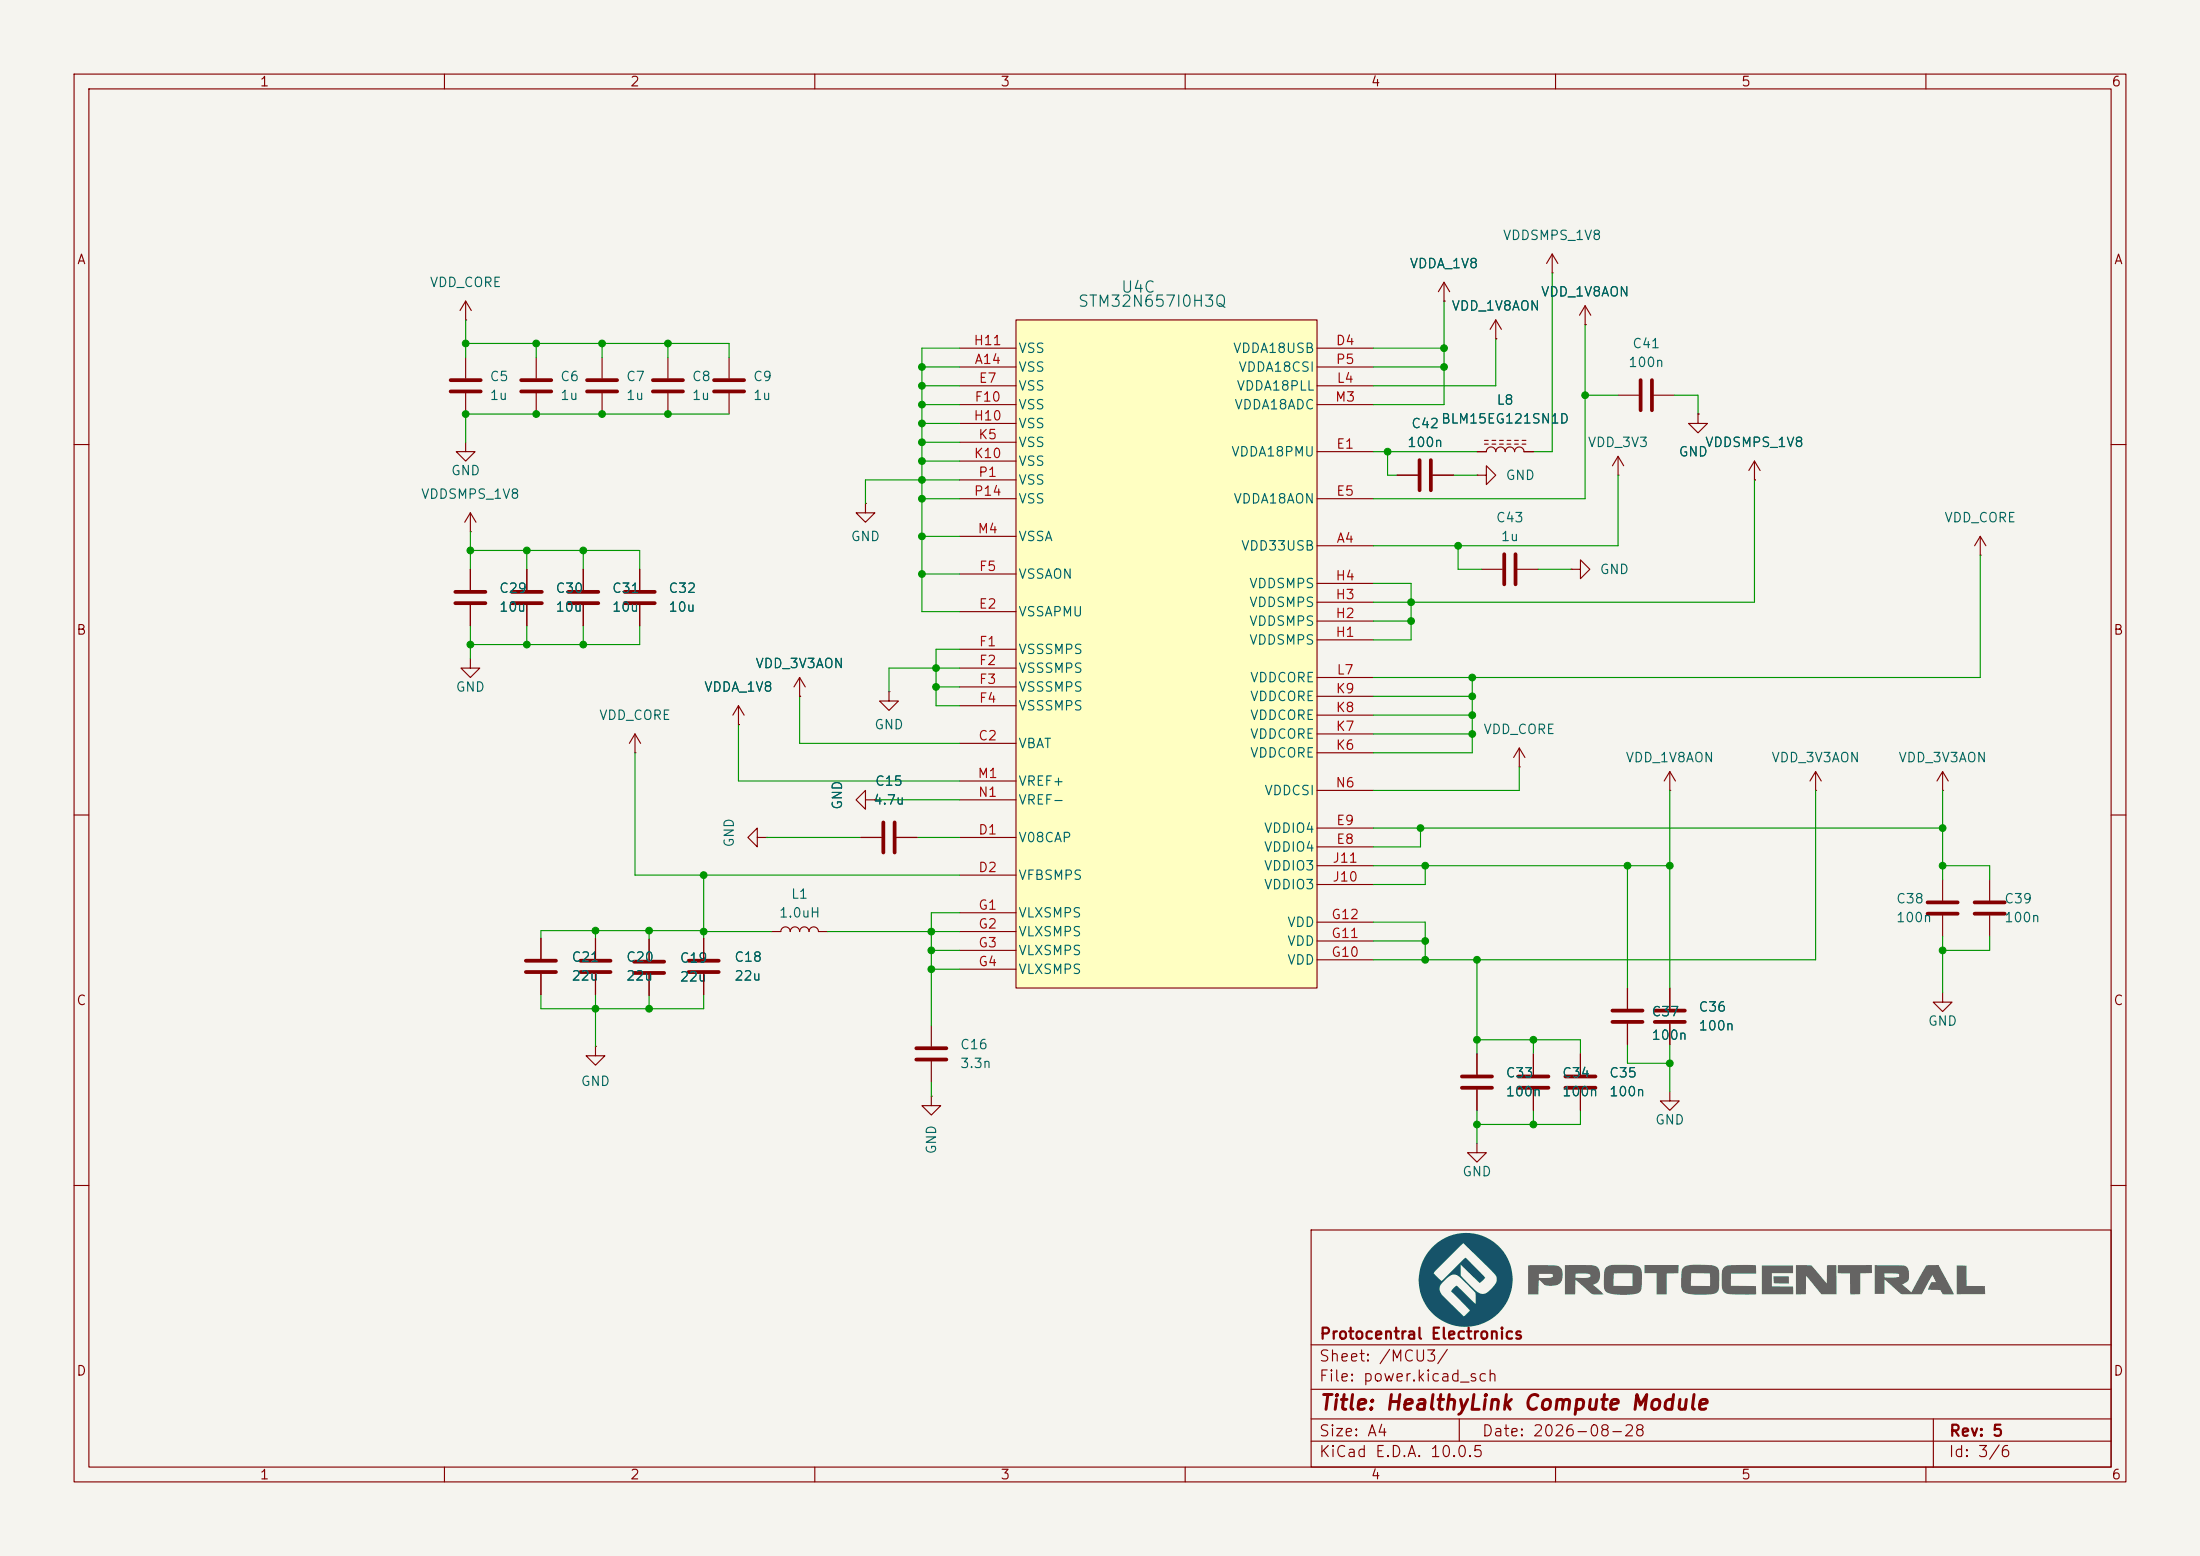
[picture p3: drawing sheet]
<svg xmlns="http://www.w3.org/2000/svg" width="297mm" height="210mm" viewBox="0 0 297 210" stroke-linecap="round" stroke-linejoin="round" font-family="sans-serif">
<path d="M0 0h297v210h-297z" fill="#f5f4ef" stroke="#f5f4ef" stroke-width=".14"/>
<g fill="none" stroke="#840000" stroke-width=".15">
<path d="M10 10h277v190h-277zM12 12h273v186h-273zM60 10v2M110 10v2M160 10v2M210 10v2M260 10v2M10 60h2M78.7 76.8v2.8M267.3 74.9h.1M267.3 72.4l.8 1.3M267.3 72.4l-.7 1.3"/>
<path d="M267.3 72.4v2.5M285 60h2M78.7 81.7v2.8M99.7 97.8h.1M99.7 95.3l-.8 1.2M99.7 95.3l.8 1.2M99.7 95.3v2.5M107.9 94h.1M107.9 91.4l-.7 1.3M107.9 91.4l.8 1.3M107.9 91.4v2.6M120 93.3v1.3h1.3l-1.3 1.3-1.3-1.3h1.3"/>
<path d="M120 93.3h.1M10 110h2M102.2 113v-1.2l-1.2 1.2 1.2 1.3v-1.3h1.3M103.5 113h.1M116.2 113h2.8M121 113h2.8M262.3 106.7h.1M262.3 104.1l-.8 1.3M262.3 104.1l.7 1.3M262.3 104.1v2.6M285 110h2M95 126.6v2.8"/>
<path d="M95 131.4v2.8M104.1 125.7h1.3a.64 .64 0 0 1 .6-.6 .64 .64 0 0 1 .7 .6 .64 .64 0 0 1 .6-.6 .64 .64 0 0 1 .6 .6 .64 .64 0 0 1 .7-.6 .64 .64 0 0 1 .6 .6 .64 .64 0 0 1 .7-.6 .64 .64 0 0 1 .6 .6h1.3M125.7 138.4v2.8M225.4 133.4v2.7M225.4 138.2v2.8M262.3 134v1.3h1.2l-1.2 1.2-1.3-1.2h1.3M125.7 148v1.2h1.3l-1.3 1.3-1.2-1.3h1.2M125.7 148h.1M125.7 143.3v2.8M10 160h2M177 166h108v32h-108zM285 160h2"/>
<path d="M60 198v2M110 198v2M160 198v2M177 194.5h108M177 191.5h108M177 187.5h108M177 181.5h108M197 191.5v3M210 198v2M260 198v2M261 191.5v6.5"/>
</g>
<path d="M76.7 79.9h4.1M76.7 81.4h4.1M119.3 111v4.1M120.8 111v4.1M93 131.2h4M93 129.7h4M223.4 136.4h4.1M223.4 137.9h4.1M123.7 143h4.1M123.7 141.5h4.1" fill="none" stroke="#840000" stroke-width=".51"/>
<path d="M193.3 168.4a6.3 6.3 0 0 1 8.4-.6 6.3 6.3 0 0 1 1.6 8.3 6.3 6.3 0 0 1-8.2 2.4 6.2 6.2 0 0 1-3.5-4.5h2.7a3.5 3.5 0 0 0 1.4 1.8l1.9 1.9 .8-.8-2.5-2.6 .3-.4a.52 .52 0 0 1 .5-.3l2.5 2.3a2.67 2.67 0 0 0-.1-1.5l-1.8-1.8a1.17 1.17 0 0 0-1.9-.1l-.2 .2a1.73 1.73 0 0 0-.9 1.3h-2.7l-.1-1.2 .1-1h2l1 1.1 3.3-3.2 2.3 2.4a.35 .35 0 0 1 .3 .4l-.8 .7-2.5-2.5v1.2a.79 .79 0 0 0 .5 .8l1.3 1.3a1.32 1.32 0 0 0 2.3 0l.1-.2a1.3 1.3 0 0 0 .5-1.7l-4.4-4.3-3.9 4h-2a6.2 6.2 0 0 1 1.7-3.4z" fill="#165369"/>
<g fill="#656463">
<path d="M206.3 170.8h.8a13.8 13.8 0 0 1 3.4 .1 1.63 1.63 0 0 1-.2 2.5 1.95 1.95 0 0 1-2.4-.5l-.1-.2-.1 2h-1.4v-2.2h2.9a.36 .36 0 0 0 .4-.5l-1.8-.1-.1 .1v.5h-1.4z"/>
<path d="M211.3 170.8l.7-.1a15 15 0 0 1 3.5 .2 1.52 1.52 0 0 1-.1 2.3l-.4 .2 1.5 1.3h-.9a1.32 1.32 0 0 1-1.3-.6l-1.6-1.4-.1 2h-1.3v-2.3l2.5 .1a1.1 1.1 0 0 0 .9-.2v-.1a.45 .45 0 0 0-.5-.3h-1.5v.5h-1.4z"/>
<path d="M216.9 171a3.7 3.7 0 0 1 2.2-.3h.7a2.3 2.3 0 0 1 1.7 .5 6.4 6.4 0 0 1-.1 3.1 3.2 3.2 0 0 1-2.2 .5l-.8-.1a2.15 2.15 0 0 1-1.8-.6l-.1-.6 3.9 .1v-1.7h-2.5l-.1 1.6h-1.3v-1.5a1.25 1.25 0 0 1 .4-1z"/>
<path d="M222 170.7h4.6v1.1l-1.6 .1v2.8h-1.4v-2.9h-1.6z"/>
<path d="M227.2 171.1a3.3 3.3 0 0 1 2.2-.4h1.3a1.16 1.16 0 0 1 1.4 .8v.3a5.4 5.4 0 0 1-.2 2.5 4.3 4.3 0 0 1-2.7 .4h-.6a1.47 1.47 0 0 1-1.6-.8v-.4l3.8 .1v-1.7l-2.5-.1v1.7h-1.3v-1.7z"/>
<path d="M232.8 171a4.4 4.4 0 0 1 2.3-.3l1.9 .1 .1 1.1h-3.4v1.6l3.3 .1 .1 1.1h-.6a13.8 13.8 0 0 1-3.6-.2 1.46 1.46 0 0 1-.5-1.5v-1.1a1.22 1.22 0 0 1 .4-.9z"/>
<path d="M239.4 172.3h2.1v.9h-.3a4 4 0 0 1-1.7-.1z"/>
<path d="M237.9 170.8h4.2v1h-2.9v1.8h2.9v1.1h-4.2z"/>
<path d="M242.5 170.8h1.6a.53 .53 0 0 1 .7 .3l1.8 2.1v-2.4h1.3v3.9h-2l-2.1-2.5v2.5h-1.3z"/>
<path d="M248.1 170.8l4.6-.1v1.1l-1.6 .1v2.8h-1.3v-2.8l-1.7-.1z"/>
<path d="M253.1 170.8h3.4a.98 .98 0 0 1 1.2 1.2 1.15 1.15 0 0 1-.9 1.4l1.2 1 2.1-3.6 1.6-.1 2.1 4h-1.5l-.2-.4a.34 .34 0 0 0-.5-.2h-1.3l.4-1 .6-.1-.4-.9-1.4 2.6h-2.8l-2.3-2v1.9h-1.3v-2.7h1.3v.5h1.4a.4 .4 0 0 0 .4 0 .4 .4 0 0 0 .2-.4l-.8-.1h-2.5z"/>
<path d="M264.2 170.8h1.3v2.8h2.5v1.1h-3.8z"/>
</g>
<g fill="none" stroke="#840000" stroke-width=".15">
<path d="M205.1 103.5h.1M205.1 101l.8 1.2M205.1 101l-.8 1.2M205.1 101v2.5M225.4 106.7h.1M225.4 104.1l-.7 1.3M225.4 104.1l.8 1.3M225.4 104.1v2.6M245.1 106.7h.1M245.1 104.1l-.8 1.3M245.1 104.1l.8 1.3M245.1 104.1v2.6"/>
<path d="M262.3 118.7v2.8M268.6 118.7v2.8M219.7 133.4v2.7M219.7 138.2v2.8M262.3 123.6v2.8M268.6 123.6v2.8M199.4 154.3v1.3h1.3l-1.3 1.2-1.3-1.2h1.3M199.4 142.2v2.8M199.4 147.1v2.8M207 142.2v2.8M207 147.1v2.8M213.4 142.2v2.8"/>
<path d="M213.4 147.1v2.8M225.4 147.3v1.3h1.3l-1.3 1.3-1.2-1.3h1.2"/>
</g>
<path d="M217.7 136.4h4M217.7 137.9h4M260.2 121.8h4.1M260.2 123.3h4.1M266.6 121.8h4M266.6 123.3h4M197.4 145.3h4M197.4 146.8h4M205 145.3h4M205 146.8h4M211.3 145.3h4.1M211.3 146.8h4.1" fill="none" stroke="#840000" stroke-width=".51"/>
<path d="M137.2 43.2h40.6v90.2h-40.6z" fill="#ffffc2"/>
<g fill="none" stroke="#840000" stroke-width=".15">
<path d="M194.9 38.1l-.7 1.3M194.9 38.1l.8 1.3M194.9 38.1v2.5M209.5 36.8h.1M209.5 34.3l-.7 1.3M209.5 34.3l.8 1.3M209.5 34.3v2.5M62.9 59.7v1.3h1.2l-1.2 1.2-1.3-1.2h1.3M62.9 43.2h.1M62.9 40.6v2.6M62.9 48.3v2.8M62.9 53.1v2.8"/>
<path d="M62.9 40.6l.7 1.3M62.9 40.6l-.8 1.3M72.4 48.3v2.8M72.4 53.1v2.8M81.3 48.3v2.8M81.3 53.1v2.8M90.2 48.3v2.8M90.2 53.1v2.8M98.4 48.3v2.8M98.4 53.1v2.8M129.5 49.5h7.7M129.5 47h7.7"/>
<path d="M129.5 52.1h7.7M129.5 54.6h7.7M129.5 57.2h7.7M129.5 59.7h7.7M137.2 43.2h40.6v90.2h-40.6zM177.8 49.5h7.6M177.8 47h7.6M177.8 52.1h7.6M177.8 54.6h7.6M194.9 40.6h.1M200.4 59.9h.5M200.4 59.4h.5"/>
<path d="M201.4 59.9h.5M201.4 59.4h.5M201.9 45.7h.1M201.9 43.2l-.7 1.3M201.9 43.2l.8 1.3M201.9 43.2v2.5M202.4 59.9h.5M202.4 59.4h.5M203.5 59.9h.5M203.5 59.4h.5M204.5 59.9h.5M204.5 59.4h.5"/>
<path d="M205.5 59.9h.5M205.5 59.4h.5M214 43.8h.1M214 41.3l-.8 1.2M214 41.3l.8 1.2M214 41.3v2.5M218.4 53.3h2.8M223.3 53.3h2.8M229.2 55.9v1.3h1.3l-1.3 1.2-1.2-1.2h1.2M229.2 55.9h.1M63.5 71.8h.1M63.5 69.2l-.8 1.3"/>
<path d="M63.5 69.2l.8 1.3M63.5 69.2v2.6M63.5 76.8v2.8M71.1 76.8v2.8M78.7 76.8v2.8M86.4 76.8v2.8M116.8 67.9v1.3h1.3l-1.3 1.3-1.2-1.3h1.2M116.8 67.9h.1M129.5 67.3h7.7M129.5 77.5h7.7M129.5 62.2h7.7M129.5 72.4h7.7"/>
<path d="M129.5 64.8h7.7M177.8 73.7h7.6M177.8 61h7.6M177.8 67.3h7.6M177.8 78.7h7.6M188.6 64.1h2.8M193.4 64.1h2.8M199.4 64.1h1.3v-1.2l1.2 1.2-1.2 1.3v-1.3M199.4 64.1h.1M199.4 61h1.3a.64 .64 0 0 1 .6-.7 .64 .64 0 0 1 .6 .7 .64 .64 0 0 1 .7-.7 .64 .64 0 0 1 .6 .7 .64 .64 0 0 1 .6-.7 .64 .64 0 0 1 .7 .7 .64 .64 0 0 1 .6-.7 .64 .64 0 0 1 .6 .7h1.3M200 76.8h2.8M204.9 76.8h2.7"/>
<path d="M212.1 76.8h1.3v-1.2l1.2 1.2-1.2 1.3v-1.3M212.1 76.8h.1M218.4 64.1h.1M218.4 61.6l-.7 1.3M218.4 61.6l.8 1.3M218.4 61.6v2.5M236.9 64.8h.1M236.9 62.2l-.8 1.3M236.9 62.2l.7 1.3M236.9 62.2v2.6M63.5 88.9v1.3h1.3l-1.3 1.2-1.3-1.2h1.3M63.5 81.7v2.8"/>
<path d="M71.1 81.7v2.8M78.7 81.7v2.8M85.7 99.1l.8 1.2M85.7 99.1l-.7 1.2M85.7 99.1v2.5M86.4 81.7v2.8M99.7 97.8h.1M107.9 94h.1M129.5 82.6h7.7M129.5 87.6h7.7M129.5 90.2h7.7M129.5 92.7h7.7"/>
<path d="M129.5 95.3h7.7M177.8 86.4h7.6M177.8 83.8h7.6M177.8 81.3h7.6M177.8 99.1h7.6M177.8 96.5h7.6M177.8 94h7.6M177.8 91.4h7.6M85.7 101.6h.1M116.2 113h2.8M116.8 108v-1.3l-1.2 1.3 1.2 1.2v-1.2h1.3M118.1 108h.1"/>
<path d="M121 113h2.8M129.5 100.3h7.7M129.5 113h7.7M129.5 118.1h7.7M129.5 105.4h7.7M129.5 108h7.7M177.8 114.3h7.6M177.8 111.8h7.6M177.8 119.4h7.6M177.8 116.8h7.6M177.8 101.6h7.6M177.8 106.7h7.6"/>
<path d="M73 126.6v2.8M73 131.4v2.8M80.4 126.6v2.8M80.4 131.4v2.8M87.6 126.7v2.8M87.6 131.6v2.8M95 126.6v2.8M95 131.4v2.8M129.5 123.2h7.7M129.5 125.7h7.7M129.5 128.3h7.7M129.5 130.8h7.7"/>
<path d="M177.8 129.5h7.6M177.8 127h7.6M177.8 124.5h7.6M219.7 133.4v2.7M219.7 138.2v2.8M225.4 133.4v2.7M225.4 138.2v2.8M80.4 141.2v1.3h1.3l-1.3 1.3-1.3-1.3h1.3M80.4 141.2h.1M199.4 142.2v2.8M199.4 147.1v2.8M207 142.2v2.8"/>
<path d="M207 147.1v2.8M213.4 142.2v2.8M213.4 147.1v2.8"/>
</g>
<g fill="none" stroke="#840000" stroke-width=".51">
<path d="M60.8 51.3h4.1M60.8 52.8h4.1M70.4 51.3h4M70.4 52.8h4M79.2 51.3h4.1M79.2 52.8h4.1M88.1 51.3h4.1M88.1 52.8h4.1M96.4 51.3h4.1M96.4 52.8h4.1M221.5 51.3v4.1M223 51.3v4.1"/>
<path d="M61.5 79.9h4M69.1 79.9h4.1M84.3 79.9h4.1M191.6 62.1v4.1M193.2 62.1v4.1M203.1 74.8v4.1M204.6 74.8v4.1M61.5 81.4h4M69.1 81.4h4.1M84.3 81.4h4.1M71 131.2h4.1M71 129.7h4.1"/>
<path d="M78.4 131.2h4M78.4 129.7h4M85.6 131.3h4.1M85.6 129.8h4.1"/>
</g>
<g fill="none" stroke="#009600" stroke-width=".15">
<path d="M209.5 36.8v24.2h-2.5M62.9 43.2v5.1M62.9 46.4h35.5v1.9M72.4 46.4v1.9M81.3 46.4v1.9M90.2 46.4v1.9M98.4 55.9h-35.5v3.8M124.5 54.6h5M124.5 52.1h5M124.5 49.5h5M124.5 59.7h5M124.5 57.2h5"/>
<path d="M129.5 47h-5v35.6h5M185.4 47h9.5M185.4 49.5h9.5M194.9 40.6v14h-9.5M201.9 45.7v6.4h-16.5M214 43.8v23.5h-28.6M214 53.3h4.4M226.1 53.3h3.1v2.6M63.5 74.3h22.9v2.5M63.5 71.8v5M71.1 74.3v2.5M78.7 74.3v2.5"/>
<path d="M124.5 67.3h5M124.5 77.5h5M124.5 72.4h5M124.5 62.2h5M129.5 64.8h-12.7v3.1M185.4 78.7h5.1v7.7h-5.1M185.4 61h14M187.3 61v3.1h1.3M196.2 64.1h3.2M196.8 73.7v3.1h3.2M207.6 76.8h4.5M218.4 64.1v9.6h-33"/>
<path d="M236.9 64.8v16.5h-51.5M267.3 74.9v16.5h-81.9M63.5 84.5v4.4M71.1 84.5v2.5M78.7 84.5v2.5M86.4 84.5v2.5h-22.9M99.7 97.8v7.6h29.8M107.9 94v6.3h21.6M126.4 92.7h3.1M129.5 87.6h-3.1v7.7h3.1M129.5 90.2h-9.5v3.1M185.4 83.8h5.1"/>
<path d="M185.4 96.5h13.4M185.4 94h13.4M185.4 99.1h13.4M198.8 91.4v10.2h-13.4M85.7 101.6v16.5h43.8M95 118.1v8.5M103.5 113h12.7M118.1 108h11.4M123.8 113h5.7M185.4 116.8h40M185.4 111.8h76.9M191.8 111.8v2.5h-6.4"/>
<path d="M192.4 116.8v2.6h-7M205.1 103.5v3.2h-19.7M219.7 116.8v16.6M225.4 106.7v26.7M245.1 106.7v22.8h-59.7M262.3 116.8h6.3v1.9M262.3 106.7v12M73 134.2v1.9h22v-1.9M80.4 125.6v1M80.4 134.2v7M87.6 125.6v1.1M87.6 134.4v1.7"/>
<path d="M95 125.6h-22v1M95 125.7h9.1M111.8 125.7h17.7M125.7 130.8h3.8M125.7 128.3h3.8M129.5 123.2h-3.8v15.2M185.4 124.5h7v5M185.4 127h7M199.4 129.5v12.7M262.3 126.4v7.6M268.6 126.4v1.9h-6.3M125.7 146.1v1.9"/>
<path d="M199.4 140.3h14v1.9M199.4 149.9v4.4M207 140.3v1.9M207 149.9v1.9M213.4 149.9v1.9h-14M219.7 141v2.5h5.7M225.4 141v6.3"/>
</g>
<g fill="#009600" stroke="#009600" stroke-width=".14">
<circle cx="225.4" cy="116.8" r=".46"/>
<circle cx="219.7" cy="116.8" r=".46"/>
<circle cx="262.3" cy="128.3" r=".46"/>
<circle cx="262.3" cy="111.8" r=".46"/>
<circle cx="262.3" cy="116.8" r=".46"/>
<circle cx="72.4" cy="46.4" r=".46"/>
<circle cx="81.3" cy="46.4" r=".46"/>
<circle cx="72.4" cy="55.9" r=".46"/>
<circle cx="81.3" cy="55.9" r=".46"/>
<circle cx="63.5" cy="74.3" r=".46"/>
<circle cx="62.9" cy="55.9" r=".46"/>
<circle cx="71.1" cy="74.3" r=".46"/>
<circle cx="78.7" cy="74.3" r=".46"/>
<circle cx="71.1" cy="87" r=".46"/>
<circle cx="63.5" cy="87" r=".46"/>
<circle cx="62.9" cy="46.4" r=".46"/>
<circle cx="78.7" cy="87" r=".46"/>
<circle cx="95" cy="118.1" r=".46"/>
<circle cx="80.4" cy="125.6" r=".46"/>
<circle cx="87.6" cy="125.6" r=".46"/>
<circle cx="80.4" cy="136.1" r=".46"/>
<circle cx="87.6" cy="136.1" r=".46"/>
<circle cx="194.9" cy="49.5" r=".46"/>
<circle cx="214" cy="53.3" r=".46"/>
<circle cx="196.8" cy="73.7" r=".46"/>
<circle cx="194.9" cy="47" r=".46"/>
<circle cx="90.2" cy="55.9" r=".46"/>
<circle cx="90.2" cy="46.4" r=".46"/>
<circle cx="124.5" cy="62.2" r=".46"/>
<circle cx="124.5" cy="64.8" r=".46"/>
<circle cx="124.5" cy="67.3" r=".46"/>
<circle cx="124.5" cy="59.7" r=".46"/>
<circle cx="124.5" cy="57.2" r=".46"/>
<circle cx="124.5" cy="52.1" r=".46"/>
<circle cx="124.5" cy="54.6" r=".46"/>
<circle cx="124.5" cy="72.4" r=".46"/>
<circle cx="124.5" cy="77.5" r=".46"/>
<circle cx="124.5" cy="49.5" r=".46"/>
<circle cx="191.8" cy="111.8" r=".46"/>
<circle cx="192.4" cy="116.8" r=".46"/>
<circle cx="187.3" cy="61" r=".46"/>
<circle cx="190.5" cy="83.8" r=".46"/>
<circle cx="190.5" cy="81.3" r=".46"/>
<circle cx="198.8" cy="91.4" r=".46"/>
<circle cx="198.8" cy="94" r=".46"/>
<circle cx="198.8" cy="96.5" r=".46"/>
<circle cx="198.8" cy="99.1" r=".46"/>
<circle cx="199.4" cy="151.8" r=".46"/>
<circle cx="192.4" cy="127" r=".46"/>
<circle cx="192.4" cy="129.5" r=".46"/>
<circle cx="199.4" cy="129.5" r=".46"/>
<circle cx="199.4" cy="140.3" r=".46"/>
<circle cx="207" cy="140.3" r=".46"/>
<circle cx="207" cy="151.8" r=".46"/>
<circle cx="225.4" cy="143.5" r=".46"/>
<circle cx="125.7" cy="125.7" r=".46"/>
<circle cx="125.7" cy="130.8" r=".46"/>
<circle cx="125.7" cy="128.3" r=".46"/>
<circle cx="95" cy="125.7" r=".46"/>
<circle cx="126.4" cy="92.7" r=".46"/>
<circle cx="126.4" cy="90.2" r=".46"/>
</g>
<text font-size="2" fill="#840000" x="178" y="190.8">Title: HealthyLink Compute Module</text>
<g font-size="1.5" fill="#006464">
<text x="145.4" y="41.8">STM32N657I0H3Q</text>
<text x="151.2" y="39.9">U4C</text>
</g>
<g font-size="1.5" fill="#840000">
<text x="178" y="184.1">Sheet: /MCU3/</text>
<text x="178" y="181.1">Protocentral Electronics</text>
<text x="178" y="186.8">File: power.kicad_sch</text>
<text x="178" y="197">KiCad E.D.A. 10.0.5</text>
<text x="178" y="194.2">Size: A4</text>
<text x="200" y="194.2">Date: 2026-08-28</text>
<text x="263" y="197">Id: 3/6</text>
<text x="263" y="194.2">Rev: 5</text>
</g>
<g font-size="1.3" fill="#840000">
<text x="35" y="12">1</text>
<text x="85" y="12">2</text>
<text x="135" y="12">3</text>
<text x="185" y="12">4</text>
<text x="235" y="12">5</text>
<text x="285" y="12">6</text>
<text x="10.3" y="36">A</text>
<text x="285.3" y="36">A</text>
<text x="10.2" y="86">B</text>
<text x="285.2" y="86">B</text>
<text x="10.2" y="136">C</text>
<text x="285.2" y="136">C</text>
<text x="10.2" y="186">D</text>
<text x="285.2" y="186">D</text>
<text x="35" y="200">1</text>
<text x="85" y="200">2</text>
<text x="135" y="200">3</text>
<text x="185" y="200">4</text>
<text x="235" y="200">5</text>
<text x="285" y="200">6</text>
</g>
<g font-size="1.3" fill="#006464">
<text x="202.8" y="32.7">VDDSMPS_1V8</text>
<text x="57.9" y="39.1">VDD_CORE</text>
<text x="190.2" y="36.5">VDDA_1V8</text>
<text x="207.9" y="40.3">VDD_1V8AON</text>
<text x="137.4" y="48">VSS</text>
<text x="166.4" y="48">VDDA18USB</text>
<text x="195.9" y="42.2">VDD_1V8AON</text>
<text x="220.3" y="47.3">C41</text>
<text x="66" y="51.8">C5</text>
<text x="75.5" y="51.8">C6</text>
<text x="84.4" y="51.8">C7</text>
<text x="93.3" y="51.8">C8</text>
<text x="101.6" y="51.8">C9</text>
<text x="137.4" y="50.5">VSS</text>
<text x="137.4" y="53">VSS</text>
<text x="166.9" y="53">VDDA18PLL</text>
<text x="167.1" y="50.5">VDDA18CSI</text>
<text x="219.7" y="49.9">100n</text>
<text x="66" y="54.3">1u</text>
<text x="75.5" y="54.3">1u</text>
<text x="84.4" y="54.3">1u</text>
<text x="93.3" y="54.3">1u</text>
<text x="101.6" y="54.3">1u</text>
<text x="137.4" y="55.6">VSS</text>
<text x="137.4" y="58.1">VSS</text>
<text x="166.6" y="55.6">VDDA18ADC</text>
<text x="190.4" y="58.1">C42</text>
<text x="194.5" y="57.5">BLM15EG121SN1D</text>
<text x="202" y="54.9">L8</text>
<text x="60.8" y="64.5">GND</text>
<text x="137.4" y="60.7">VSS</text>
<text x="137.4" y="63.2">VSS</text>
<text x="137.4" y="65.7">VSS</text>
<text x="166.1" y="61.9">VDDA18PMU</text>
<text x="189.9" y="60.7">100n</text>
<text x="203.2" y="65.1">GND</text>
<text x="214.3" y="60.7">VDD_3V3</text>
<text x="226.5" y="61.9">GND</text>
<text x="230.1" y="60.7">VDDSMPS_1V8</text>
<text x="56.8" y="67.6">VDDSMPS_1V8</text>
<text x="137.4" y="68.3">VSS</text>
<text x="166.4" y="68.3">VDDA18AON</text>
<text x="201.9" y="70.8">C43</text>
<text x="262.4" y="70.8">VDD_CORE</text>
<text x="114.8" y="73.4">GND</text>
<text x="137.4" y="73.4">VSSA</text>
<text x="167.5" y="74.6">VDD33USB</text>
<text x="202.5" y="73.4">1u</text>
<text x="215.9" y="77.8">GND</text>
<text x="67.3" y="80.3">C29</text>
<text x="67.3" y="82.9">10u</text>
<text x="74.9" y="80.3">C30</text>
<text x="74.9" y="82.9">10u</text>
<text x="82.5" y="80.3">C31</text>
<text x="82.5" y="82.9">10u</text>
<text x="90.2" y="80.3">C32</text>
<text x="90.2" y="82.9">10u</text>
<text x="137.4" y="83.5">VSSAPMU</text>
<text x="137.4" y="78.4">VSSAON</text>
<text x="168.5" y="82.2">VDDSMPS</text>
<text x="168.5" y="79.7">VDDSMPS</text>
<text x="137.4" y="88.6">VSSSMPS</text>
<text x="168.5" y="87.3">VDDSMPS</text>
<text x="168.5" y="84.8">VDDSMPS</text>
<text x="61.4" y="93.7">GND</text>
<text x="95" y="93.7">VDDA_1V8</text>
<text x="101.9" y="90.5">VDD_3V3AON</text>
<text x="137.4" y="91.1">VSSSMPS</text>
<text x="137.4" y="93.7">VSSSMPS</text>
<text x="168.7" y="94.9">VDDCORE</text>
<text x="168.7" y="92.4">VDDCORE</text>
<text x="80.8" y="97.5">VDD_CORE</text>
<text x="118" y="98.8">GND</text>
<text x="137.4" y="101.3">VBAT</text>
<text x="137.4" y="96.2">VSSSMPS</text>
<text x="168.7" y="100">VDDCORE</text>
<text x="168.7" y="97.5">VDDCORE</text>
<text x="200.2" y="99.4">VDD_CORE</text>
<text x="118" y="106.4">C15</text>
<text x="137.4" y="106.4">VREF+</text>
<text x="168.7" y="102.6">VDDCORE</text>
<text x="170.6" y="107.6">VDDCSI</text>
<text x="219.4" y="103.2">VDD_1V8AON</text>
<text x="239.1" y="103.2">VDD_3V3AON</text>
<text x="256.2" y="103.2">VDD_3V3AON</text>
<text x="114" y="109.4" transform="rotate(-90 114 109.4)">GND</text>
<text x="117.8" y="108.9">4.7u</text>
<text x="137.4" y="114">V08CAP</text>
<text x="137.4" y="108.9">VREF-</text>
<text x="170.5" y="112.7">VDDIO4</text>
<text x="99.4" y="114.5" transform="rotate(-90 99.4 114.5)">GND</text>
<text x="137.4" y="119.1">VFBSMPS</text>
<text x="170.5" y="115.3">VDDIO4</text>
<text x="170.5" y="117.8">VDDIO3</text>
<text x="105.1" y="124.2">1.0uH</text>
<text x="106.7" y="121.6">L1</text>
<text x="137.4" y="124.2">VLXSMPS</text>
<text x="170.5" y="120.3">VDDIO3</text>
<text x="173.7" y="125.4">VDD</text>
<text x="255.9" y="122.2">C38</text>
<text x="255.9" y="124.8">100n</text>
<text x="270.5" y="122.2">C39</text>
<text x="270.5" y="124.8">100n</text>
<text x="77.1" y="130.1">C21</text>
<text x="84.4" y="130.1">C20</text>
<text x="91.7" y="130.2">C19</text>
<text x="99" y="130.1">C18</text>
<text x="137.4" y="126.7">VLXSMPS</text>
<text x="137.4" y="129.2">VLXSMPS</text>
<text x="137.4" y="131.8">VLXSMPS</text>
<text x="173.7" y="130.5">VDD</text>
<text x="173.7" y="128">VDD</text>
<text x="77.1" y="132.7">22u</text>
<text x="84.4" y="132.7">22u</text>
<text x="91.7" y="132.8">22u</text>
<text x="99" y="132.7">22u</text>
<text x="222.9" y="137.5">C37</text>
<text x="229.2" y="136.9">C36</text>
<text x="129.5" y="141.9">C16</text>
<text x="222.9" y="140.7">100n</text>
<text x="229.2" y="139.4">100n</text>
<text x="260.2" y="138.8">GND</text>
<text x="78.3" y="146.9">GND</text>
<text x="129.5" y="144.5">3.3n</text>
<text x="203.2" y="145.7">C33</text>
<text x="203.2" y="148.3">100n</text>
<text x="210.8" y="145.7">C34</text>
<text x="210.8" y="148.3">100n</text>
<text x="217.2" y="145.7">C35</text>
<text x="217.2" y="148.3">100n</text>
<text x="126.7" y="155.9" transform="rotate(-90 126.7 155.9)">GND</text>
<text x="223.4" y="152.1">GND</text>
<text x="197.3" y="159.1">GND</text>
</g>
<g font-size="1.3" fill="#a90000">
<text x="131.3" y="46.9">H11</text>
<text x="180.2" y="46.9">D4</text>
<text x="131.5" y="49.4">A14</text>
<text x="132" y="52">E7</text>
<text x="180.2" y="49.4">P5</text>
<text x="180.4" y="52">L4</text>
<text x="131.3" y="57.1">H10</text>
<text x="131.5" y="54.5">F10</text>
<text x="132" y="59.6">K5</text>
<text x="180.2" y="54.5">M3</text>
<text x="131.4" y="62.1">K10</text>
<text x="132" y="64.7">P1</text>
<text x="180.3" y="60.9">E1</text>
<text x="131.4" y="67.2">P14</text>
<text x="180.3" y="67.2">E5</text>
<text x="131.9" y="72.3">M4</text>
<text x="132.1" y="77.4">F5</text>
<text x="180.3" y="73.6">A4</text>
<text x="132" y="82.5">E2</text>
<text x="180.2" y="83.7">H2</text>
<text x="180.2" y="81.2">H3</text>
<text x="180.2" y="78.7">H4</text>
<text x="132.1" y="87.5">F1</text>
<text x="180.2" y="86.3">H1</text>
<text x="132.1" y="90.1">F2</text>
<text x="132.1" y="92.6">F3</text>
<text x="132.1" y="95.2">F4</text>
<text x="180.2" y="93.9">K9</text>
<text x="180.4" y="91.4">L7</text>
<text x="132" y="100.2">C2</text>
<text x="180.2" y="101.5">K6</text>
<text x="180.2" y="99">K7</text>
<text x="180.2" y="96.4">K8</text>
<text x="131.9" y="105.3">M1</text>
<text x="132" y="107.9">N1</text>
<text x="180.2" y="106.6">N6</text>
<text x="132" y="112.9">D1</text>
<text x="180.3" y="111.7">E9</text>
<text x="132" y="118">D2</text>
<text x="179.8" y="119.3">J10</text>
<text x="179.8" y="116.8">J11</text>
<text x="180.3" y="114.2">E8</text>
<text x="132" y="123.1">G1</text>
<text x="132" y="125.6">G2</text>
<text x="179.6" y="124.4">G12</text>
<text x="132" y="128.2">G3</text>
<text x="132" y="130.7">G4</text>
<text x="179.6" y="129.5">G10</text>
<text x="179.6" y="126.9">G11</text>
</g>
</svg>
